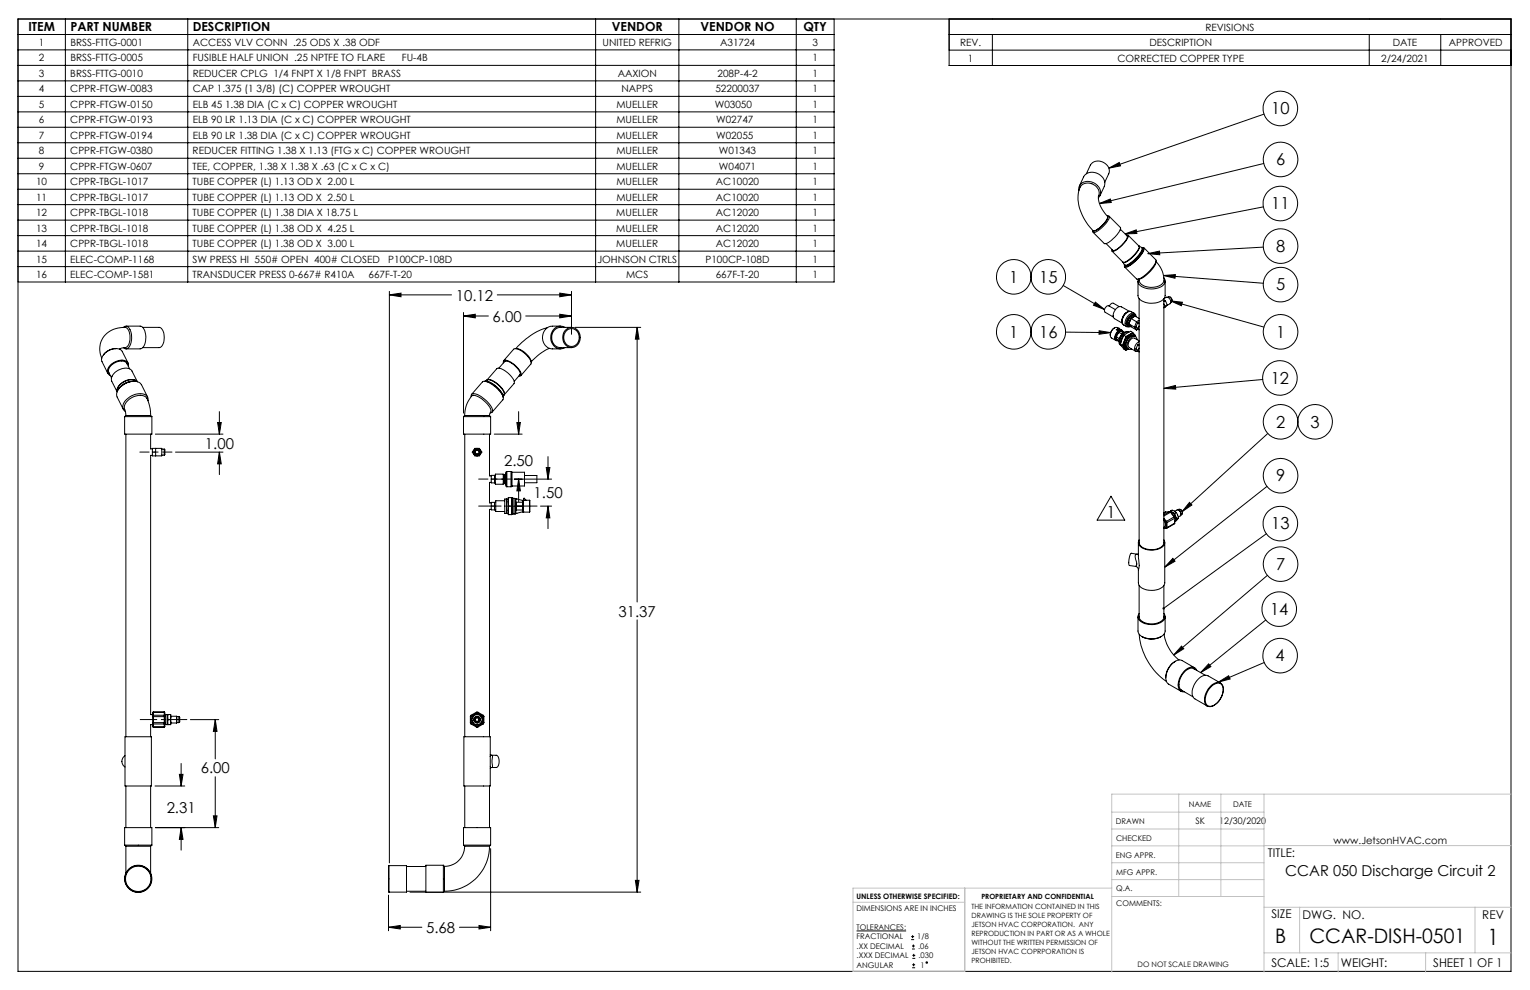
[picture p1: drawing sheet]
<svg xmlns="http://www.w3.org/2000/svg" width="432mm" height="279mm" viewBox="0 0 432 279" stroke-linecap="round" stroke-linejoin="round" font-family="sans-serif">
<g fill="none" stroke="#000" stroke-width=".28">
<path d="M5.1 18.5h230.3M5.1 9.7h230.3M5.1 14.1h230.3M5.1 5.4h421.3v268.7h-421.3zM18.5 5.4v74.2M53 5.4v74.2M168.1 5.4v74.2M191.6 5.4v74.2M224.7 5.4v74.2M235.4 5.4v74.2h-230.3M267.9 9.7h158.5M267.9 14.1h158.5"/>
<path d="M267.9 5.4v13.1h158.5M280.1 9.7v4.4M280.1 14.1v4.4M386.4 9.7v8.8M406.6 9.7v8.8M5.1 22.8h230.3M5.1 27.2h230.3M5.1 31.6h230.3M5.1 35.9h230.3M356.7 32.2l-43.8 15.2M5.1 40.3h230.3M5.1 44.7h230.3"/>
<path d="M5.1 49h230.3M5.1 53.4h230.3M5.1 57.7h230.3M304.5 53.8a2.5 2.5 0 0 1 1.2-2.4 2.5 2.5 0 0 1 2.6 0 2.82 2.82 0 0 1 1.9 4.2l-.2 .2M304.6 52.5l1.2-2.6a3.3 3.3 0 0 1 5.8 1l.1 1.5-1.3 2.8M306.6 49l1.1-2.4a2.94 2.94 0 0 1 3.6-.8 2.94 2.94 0 0 1 1.6 3.2l-1.1 2.4M310.1 55.2a2.96 2.96 0 0 0-1.7-3.2 2.96 2.96 0 0 0-3.6 .8 11.1 11.1 0 0 0 2.3 10.7l1.4 1.6M310.1 55.2a8 8 0 0 0 2.5 6.1 7.2 7.2 0 0 1-4 3.9l-.1-.1M310.3 57.4l3.1-1.2 .2 .9zM312.9 47.4l3-1.5 .3 .9zM356.6 58.4l-39.1 7.6M356.7 46.1l-46.4 11.3"/>
<path d="M5.1 62.1h230.3M5.1 66.5h230.3M5.1 70.9h230.3M5.1 75.2h230.3M312.2 68.8l1.9 1.9M312.5 61h.3a.37 .37 0 0 1 .4 .2 .37 .37 0 0 1-.2 .4 8.8 8.8 0 0 1-4.3 4.1l-.2-.2-.1-.5M312.6 61.1a4.4 4.4 0 0 1-2.1 3.1 2.16 2.16 0 0 1-2 .9M313 61l3.2 3.2a5.3 5.3 0 0 1-2.6 3.7 2.17 2.17 0 0 1-2 .8l-3.1-3.1M313.8 70.9l3.1 3.1M316.2 64.7l2 1.9M316.9 74h.1M316.9 74l.4 .8"/>
<path d="M317.3 74.8l.1 .1M317.3 74.8h.1M317.4 74.9l.3 .3M317.5 66l3.2-1.1 .2 1zM317.9 66.4l.4-.1a2.9 2.9 0 0 1-1.3 2.6l-.7 .7a2.72 2.72 0 0 1-2.5 1.2v-.4M318.1 66.6a1.37 1.37 0 0 1-.6 1.6l-1.5 1.5a2.06 2.06 0 0 1-2 .9M318.3 66.4l3.2 3.1M321.2 79.3v4.1a2.77 2.77 0 0 0 2.8 2.1 4.3 4.3 0 0 0 4.8-1.7v-4.5M321.5 69.5a4.4 4.4 0 0 1-2.1 3.2l-.4 .3a2.45 2.45 0 0 1-2.1 1M321.5 69.5h.1M321.5 69.5a1.27 1.27 0 0 1-.5 1.5l-1.9 2.1a2.42 2.42 0 0 1-2.2 .9M321.5 69.5l.7 .3a2.59 2.59 0 0 1-1.2 2.6l-1.3 1.4a2.67 2.67 0 0 1-2.3 1h-.1"/>
<path d="M322.2 69.9l.2 .1M322.3 69.9a.53 .53 0 0 1 .7 .2 .53 .53 0 0 1-.3 .7 10 10 0 0 1-5.1 4.7l-.2-.2v-.4M322.4 70a1.69 1.69 0 0 1-.7 1.8l-2 2a2.8 2.8 0 0 1-2.3 1.1M322.4 70l.3 .2M322.5 70.1a1.51 1.51 0 0 1-.6 1.9l-1.6 1.7a4.1 4.1 0 0 1-2.6 1.5l-.1-.1M322.8 69.9l3.4 3.4a2.91 2.91 0 0 1-1.3 2.7l-1.5 1.4a3.2 3.2 0 0 1-2.6 1.3l-3.4-3.3M324 71.6l3.2-.7 .1 1zM326.3 73.8a6.8 6.8 0 0 1 2.1 5.8 4.6 4.6 0 0 1-6.7 .1l-.2-.6M326.3 73.6a6.5 6.5 0 0 1-3 4.2l-1.4 .9-.8 .1M328.4 77.8l3.3-.3-.1 1zM328.4 77.8l28.2 2.1M328.5 78.4a1.8 1.8 0 0 1-1.5 2.8 4.9 4.9 0 0 1-5.8-1.4l.1-1 .2 .3"/>
<path d="M356.6 69.7l-32.6 1.9M32.6 98.4h.2M32.7 98.4a4.3 4.3 0 0 0-3.5 1.8M33.9 98.6l.3-.3a2.23 2.23 0 0 0 2.3-1.5 4.2 4.2 0 0 0-.9-4.3 6.2 6.2 0 0 0-7.1 8.1l.2 .5M34.9 92.4a1.07 1.07 0 0 1 1.1-.3 1.07 1.07 0 0 1 .7 .9 4.9 4.9 0 0 1-.7 5.4l-.5 .1-.6-.4M35.6 92h3.9a3 3 0 0 1 1.6 3.6 2.57 2.57 0 0 1-1.6 2.9h-3.9M40.3 92.4h4.6a3.1 3.1 0 0 1 1.4 3.7 1.96 1.96 0 0 1-1.4 2h-4.6M109.9 82.2v161.3M109.9 83.2h17.5M109.9 83.2l3.3-.5v1zM130.8 89.2l3.3-.5v1zM130.8 88.2v28.4"/>
<path d="M130.8 89.2h7M140.3 83.2h21M145 98.6a2.95 2.95 0 0 1 2.9 1l1.5 1.6 .5 1.2-2.9 3.6M145 98.5l-2.9 3.3M145.5 98.4a5.3 5.3 0 0 1 4.4 3.9M148.4 89.2h12.9M154.4 92.5a18.6 18.6 0 0 0-8.8 5.9M155 98.3l-2.5 1.5-2.6 2.3M155.9 92.1a3.3 3.3 0 0 0-2.7 2.1 3.3 3.3 0 0 0 .8 3.4l.6 .5 1 .4h2.6M155.9 92h2.3M157.9 92.4h3.4M157.9 98.1h3.4"/>
<path d="M158 88.7l3.3 .5-3.3 .5zM158 82.7l3.3 .5-3.3 .5zM158.4 92.4a2.86 2.86 0 0 0-2.7 2.9 2.86 2.86 0 0 0 2.7 2.8M159.4 92.4a2.91 2.91 0 0 0-3.2 .5 2.91 2.91 0 0 0-.7 3.2 2.71 2.71 0 0 0 3.9 2M159.5 93.2a2.5 2.5 0 0 1 3.1-.4 2.5 2.5 0 0 1 1.1 2.9 2.5 2.5 0 0 1-2.9 2.4 2.5 2.5 0 0 1-1.9-3.3l.2-.9zM160 93.2a2.27 2.27 0 0 1 2.8 .2 2.27 2.27 0 0 1 .5 2.7 2.15 2.15 0 0 1-2.4 1.6 2.15 2.15 0 0 1-1.8-2.2l.2-1.3zM161.3 82.2v12.1M162.3 92.4h18.5M179.8 92.4v77.5M179.8 92.4l.5 3.3h-1zM300.1 80.6l11.6 6.7M300.7 93.7l12.8 .2"/>
<path d="M309.1 85.3l2.6 2-3.1-1.2zM310.2 93.3l3.3 .6-3.3 .4zM313.1 86.4l.4-.6 .6-.3 1.8 1M314.5 92.6a2.39 2.39 0 0 0-1.2 2M314.7 95.3l1.1 1M314.7 95.3l1.1 1.1M314.8 87.4l-1.9-1.1a1.2 1.2 0 0 0-1 1.8l2.3 1.4M315.2 93.8a.94 .94 0 0 1 .8-.7 .94 .94 0 0 1 .9 .6 .85 .85 0 0 0-.8-.5 .85 .85 0 0 0-.8 .6 1.34 1.34 0 0 0 0 2.3h.2a.98 .98 0 0 1-1-.6 .98 .98 0 0 1 .3-1.1zM315.5 92.9l-.5 .2 .5 .2M315.5 92.9v.4M315.7 92.6a1.66 1.66 0 0 0-2.3 1.7l.1 1 1.5 .8M315.8 93.4l1.5 .4a3.1 3.1 0 0 0-1.5 2.3"/>
<path d="M315.8 93.4v.3l-1.1 1.6M315.8 92.7l-.4 .1M315.8 92.7l.8 .5M315.8 92.7v.4l-.3 .2M315.8 92.7l-.3 .2M315.9 93.9l-.5 .5-.3 .7 .8 .5M315.9 93.4h-.1M315.9 93.8l.8 .5M316.2 97.2l1 1.3 .5 .3M316.2 97.2l.6 .3M316.7 90.4l-.1 .1M316.8 97.5l.5 .7"/>
<path d="M317.1 94.7l-.6 1.2-.2 .9M317.2 94.6l-1 2.6M317.2 94.6l.5 .4M317.3 98.2l.4 .3h.7M317.3 96.2a2.06 2.06 0 0 0 0 2M317.3 96.2l-.5 1.3M317.3 98.2l.4 .6M317.7 95l-.4 1.2M318 88.2a3 3 0 0 0-1.3 2.2M318 92.2h.1M318.1 98.3l.4 .2M318.4 98.5l-.7 .3"/>
<path d="M318.5 93.7a1.82 1.82 0 0 0-2.3 1.3 1.65 1.65 0 0 0 .1 2.4M318.6 87.9a2.76 2.76 0 0 0-1.7 3.6l.2 .2M318.6 87.9l.7 .1M318.6 91.4l1.6 .9M318.6 91.4l.6 .8 1.5 .9M318.6 93.7a2.79 2.79 0 0 0-2.5 3.3l.4 .6M318.7 87.8l-2.2-1.2a2.28 2.28 0 0 0-2.3 2.8l.4 .6 2.2 1.2M318.8 94.4a1.04 1.04 0 0 1 1.5 .1M318.8 94.4l-.9 .8-.6 1M318.8 94.4l-1.1 .6M319.1 92.1l-.5 .2-.6-.1M319.1 90.1l-.4 1"/>
<path d="M319.2 89.9l1.5 .9M319.2 89.9l-.6 1.5M319.2 89.9l1.2-.7 1.1 .7M319.3 88a2.58 2.58 0 0 0-2.5 3.3l1.2 .9M319.3 88l.8 .4M319.7 93.8l-.6-.3-1.9 1.1M319.7 93.8l-.9 .6M319.7 93.8l.6 .7M319.8 89.5l-.4 .3M320.1 94.8a1.74 1.74 0 0 0-2.5 1.2 1.56 1.56 0 0 0 .5 2.3M320.1 94.8a2.47 2.47 0 0 0-2.3 3.3l.3 .2M320.1 94.8l.4 .2"/>
<path d="M320.1 89.4a1.47 1.47 0 0 0-1.5 .7 1.47 1.47 0 0 0 .1 1.6l.1 .1M320.2 92.3l.5 .8M320.3 94.5l.1 .5M320.3 94.5l.2 .5M320.3 89.3a1.25 1.25 0 0 0-2 .9 .98 .98 0 0 0-.3 1 .98 .98 0 0 0 .9 .7M320.5 89.3a.85 .85 0 0 0-.6-.6 .85 .85 0 0 0-.9 .3 2.24 2.24 0 0 0-.7 3.1l.8-.1M320.6 92.3l.9 .8M320.6 92.3l.6 .4M320.6 98.5l.6 .4M320.6 98.5l.9 .8M320.6 89.4a1.07 1.07 0 0 0-.8-1.1 1.07 1.07 0 0 0-1.2 .6 2.33 2.33 0 0 0-.6 3.3M320.7 98.7h.1"/>
<path d="M320.7 90.8l-.5 1.5M320.9 95.8a.9 .9 0 0 0-.6-.9 .9 .9 0 0 0-1 .3 2.51 2.51 0 0 0-1 3.3l.4 .1 .7-.1M321.1 91.1l-.5 1.2M321.1 91.1l.4 .3M321.1 97.4l-.5 1.1M321.1 97.4l.4 .2M321.2 92.9l-.5 .2M321.2 92.7l.3 .3M321.2 98.9l.3 .3M321.5 96.2l-1.3-.7a1.75 1.75 0 0 0-1.5 2.6l1.8 1M321.5 96.4a1.9 1.9 0 0 0-1 2.7h.6M321.5 84.3v68.9"/>
<path d="M321.5 90.4l-.8 .4M321.5 92l-.3 .7M321.5 90.9l-.4 .2M321.5 98.2l-.3 .7M321.5 97.1l-.4 .3M328.5 85.8l.3 .6M328.5 84.7l.4 .2M328.8 86.4l-.3 .3M328.9 84.9l-.4 .3M328.9 84.9l.5 1.2M329.2 86.3l1-.6a1.22 1.22 0 0 0-1-1.8l-.7 .4v68.9M329.4 86.1l-.6 .3"/>
<path d="M329.4 86.1l-.9 .8M329.6 83.9a.84 .84 0 0 1 1 .4 .84 .84 0 0 1-.2 1M330.2 83.8l.5 .5 .1 .6M330.4 84.9l3.3 .4-.3 1zM330.4 84.9l26.3 7.4M30.7 105.1l.8 1.5M33.1 110.6a3.9 3.9 0 0 1 5.5-3l.2 .1-1.5-3a2.92 2.92 0 0 0-4.1-.1 2.64 2.64 0 0 0-1.7 3l1.6 3M35.2 117.6v4.9h7.7v-4.9M35.2 117.6h7.7M35.5 117.3l-.1-1.1a2.58 2.58 0 0 1 1.1-3.6 4 4 0 0 1 4.9-.3 10.7 10.7 0 0 1 1.1 5M35.5 117.3h7M35.5 117.3l-.3 .3"/>
<path d="M35.8 102.5l.8 1.6M35.9 102.8a2.5 2.5 0 0 0-3.7-.3 2.26 2.26 0 0 0-1.4 2.8M36.2 102.5l-1.7-3.3a2.85 2.85 0 0 0-3.9-.2l-1.1 .8a2.05 2.05 0 0 0-.7 2.3l1.6 3.2M36.2 103.4a1.61 1.61 0 0 0-2.2-1.7 3.8 3.8 0 0 0-3.7 3.4l.8 .9M36.9 107.7l-1.1 .3-1.7 1.1M38.1 107.6a4.9 4.9 0 0 0-4.8 2.4M38.7 107.7a3.8 3.8 0 0 0-5.3 1.3l-.3 .7v.8M41.7 112.1l-1.8-3.5a3.4 3.4 0 0 0-4.4-.4 3.4 3.4 0 0 0-2.4 3.8l1.7 3.5M41.8 113.1a1.83 1.83 0 0 0-2.2-2 5.1 5.1 0 0 0-5 3.6l.1 .7 .6 .7M42.5 117.3l.4 .3M61.4 119.2h1l-.5 3.3zM61.9 116.2v6.3"/>
<path d="M130.8 117.6v4.9h7.7v-4.9M130.8 117.6h7.7M131.1 117.3a7.8 7.8 0 0 1 2.3-5.7 6.5 6.5 0 0 1 5.2 4.2l-.5 1.5M131.1 117.3h7M131.1 117.3l-.3 .3M133 111.9a.75 .75 0 0 1 .4-.8 .75 .75 0 0 1 .9 .1 7.7 7.7 0 0 1 4.7 4.7l-.2 .5-.4 .1M133 111.9h.1M133.1 111.3l3-3.5a2.94 2.94 0 0 1 3.1 1l.4 .3a4.4 4.4 0 0 1 2.4 3.7l-3.1 3.5M136.8 107.6a6.4 6.4 0 0 1 5.1 3.7l.1 .8 .3-.7M137 107.6a7.1 7.1 0 0 1 5 4.3M137.4 107.2l2.8-3.1a2.45 2.45 0 0 1 2.6 .8l.4 .3a3.6 3.6 0 0 1 1.9 3.1l-2.8 3.1M137.4 107.2a5.5 5.5 0 0 1 4.5 2.9l.3 .6 .1 .7"/>
<path d="M137.4 107.2a4 4 0 0 1 3.7 1.8 2.48 2.48 0 0 1 1.2 2.4M137.4 107.2l-.6 .4M138.1 117.3l.4 .3M142.1 102.4a.66 .66 0 0 1 .3-.7 .66 .66 0 0 1 .8 0l.3 .2a6.3 6.3 0 0 1 3.6 3.9l-.2 .3-.5 .1M142.3 102.1a1.15 1.15 0 0 1 1.7 .2l1.4 1a2.38 2.38 0 0 1 1.3 2.6M142.5 102l-1.7 1.9M145.9 119.2h1l-.5 3.3zM146.4 116.2v6.3M146.8 105.7l-1.7 1.9M328.5 109.6l3.2-.8 .1 1zM356.4 107.1l-27.9 2.5M35.5 122.5v85.4"/>
<path d="M42.5 122.5v4.2h.5M43 126.5h2.6v2.2h-2.6zM43 127.6h.9M43 128.5h-.5v73.2h.6M43.9 122.5h19M43.9 126.5v2.2M45.6 128.4h.8M45.6 126.8h.8M46.4 126.8v1.6M46.4 126.8l.1 .1v1.4l-.1 .1M49.5 127.6h13.4M61.9 127.6l.5 3.3h-1z"/>
<path d="M61.9 127.6v6.3M131.2 122.5v85.4M134 126.5h1.3l.7 1.1-.7 1.1h-1.3l-.7-1.1zM138.1 122.5v11.8h.5M138.6 135.2h1M138.6 136.1h-.5v5.8h.5M139.5 122.5h7.9M139.6 134.2v2.1M139.8 135.2h2.2M139.8 134.2h-1.2v2.1h1.2M139.8 133.8h2.2v2.9h-2.2zM142 134h.3"/>
<path d="M142 136.4h.3M142.3 134v2.4M142.3 136.4l.4 .2M142.7 136.6l.1 .2M142.7 133.8v2.8M142.7 133.8l-.4 .2M142.8 133.6l-.1 .2M143.1 133.1l-.3 .1v4l.3 .2M143.1 133.1v4.3M143.1 137.4h1.1M143.1 133.1h1.1M144.2 133.1h.2"/>
<path d="M144.2 133.1v4.3M144.4 137.3l-.2 .1M144.4 133.1v4.2M144.4 133.1l.1 .1M144.5 133.2l-.1 4.1M144.5 133.3h3.5v3.9h-3.5M145.1 135.2h10.6M146.4 135.2l.5 3.3h-1zM146.4 135.2v6.4M148 134.2h3.5v2h-3.5M154.2 131.9h1l-.5 3.3zM154.7 128.9v6.3"/>
<path d="M357.6 137.3l-28.9 22.8M357.8 122.3l-24.2 22.1M138.6 142.8h1M138.6 143.8h-.5v64.1M139.6 141.8v2.1M139.9 141.8h-1.3v2.1h1.3M142.5 141.3h-2.6v3.1h2.6M143 140.8v4.1M143.4 141.6v2.4M143.4 144v1.2h.9M143.4 140.8h-.9v4.1h.9M143.4 141.6l.1 1.2"/>
<path d="M143.4 144l.1 1.2M143.5 142.8h.8M143.5 140.4l-.1 1.2M143.5 142.8l-.1 1.2M144.3 140.4v2.4M144.3 142.8v2.4M144.5 140.5v4.6M144.5 145.1l-.2 .1M144.5 140.5l-1.1-.1v1.2M144.5 140.5l.1 .1M144.6 145.1h.1M144.6 140.6h.1"/>
<path d="M144.6 140.6v4.5M144.6 145.1h-.1M144.7 140.6h.4v4.5M144.7 140.6v4.5M145.1 140.7h.4M145.5 140.7l.1 .1M145.5 140.7v4.3M145.5 145l-.8 .1M145.6 144.9l-.1 .1M145.6 142.9v2M145.6 140.8v2M145.6 140.8h.1"/>
<path d="M145.6 144.9h.1M145.6 142.8h2M145.6 140.8l2 .5M145.6 142.8v.1M145.6 142.9h2M145.7 142.9v1h1.8M147.5 142.9v1M147.5 141.7v1.1M147.5 141.7h-1.8v1.1M147.6 144.4l.1 .1M147.6 142.9v1.5M147.6 141.3v1.5"/>
<path d="M147.6 141.3h.1M147.6 144.4h.1M147.6 144.4l-2 .5M147.6 142.8v.1M147.7 141.2l-.1 .1M147.7 141.2v3.3M147.7 144.5h1.7M147.7 141.2h1.7M147.8 141.2v-.6l.6 .6M149.4 141.2v3.3M152.5 142.8h3.2M154.7 142.8l.5 3.4h-1z"/>
<path d="M154.7 142.8v6.4M313.5 140.1l3.9 6.7h-7.8zM321 156.4l-1.7-.3a4.4 4.4 0 0 0-.6 3.5l1.7 .2a1.03 1.03 0 0 1 .9 1M321 156.4l-.5 .2v1.3a1.37 1.37 0 0 1-.1 1.9M321.3 156.3l-.3 .1M321.3 153.1v4.5a5.4 5.4 0 0 1 0 3.2M321.5 152.4a1.73 1.73 0 0 0 1.4 2.5 5.3 5.3 0 0 0 5.6-1l.2-.6-.2-.9M321.5 153a2.46 2.46 0 0 0 2.6 2 3.8 3.8 0 0 0 4.4-1.6v-.4M328.5 146.9a1.28 1.28 0 0 1 0 1.9M328.5 144.7l.5-.2zM328.5 146.3l.7 .8M328.5 146.6l.5 .7"/>
<path d="M328.7 153.1v11.4a3.4 3.4 0 0 1-3.9 2.1 3.2 3.2 0 0 1-3.5-2.1v-3.7M329 147.3l.1 .2M329 149h-.5M329 149l.2 .1M329.1 148.9l-.1 .1M329.1 147.5v1.4M329.1 147.5h.3M329.1 148.9h.3M329.2 147.1l.2 .4M329.2 149.1l-.7 .1M329.2 147.1l-.2 .2M329.4 148.9l-.2 .2"/>
<path d="M329.4 147.5v1.4M330 144.4l.3 .2M330 144.4l-1 .1M330 144.4l-1.5 .9M330.3 144.5l.6 .1M330.3 144.5a1.65 1.65 0 0 1 1.2 2.5l.3-.1M330.3 144.6l1.1 1.3M330.3 144.6l-1.8 1M330.4 144.2l.5 .4M330.4 144.2a1.26 1.26 0 0 1 1.6 .4M330.4 144.2l-.2 .2M330.6 144.9l.7 .9"/>
<path d="M330.9 144.6l.9 1.1M330.9 144.6l.6 .3M331 157.6l.6 .8-2.9 1.7zM331.4 145.9l.1 .4M331.4 145.9l-2.2 1.2M331.5 147.6l-2.3 1.5M331.5 144.9l.3 .8M331.5 144.3l.7-.4a1.11 1.11 0 0 1 .9 1.7l-.6 .3M331.5 146.3v1.3M331.5 146.3l-2.1 1.2M331.5 147.6l-2.1 1.3M331.8 145.7l.3 .7"/>
<path d="M331.8 145.7v1.2M332 144.6l.6 1.6M332 144.6l-.5 .3M332.1 146.4l-.3 .5M332.4 143.9a.86 .86 0 0 1 1.1 .3 .86 .86 0 0 1-.2 1.2M332.6 146.2l-1.1 1 .3-.3M332.6 146.2l-.5 .2M332.6 144l.5 .4 .2 .7M333.1 143.8l.5 .5 .1 .6M335.7 141.8l.7 .7-2.8 1.9zM357.4 150.6l-29 21.1M179.8 174.9v76.9"/>
<path d="M321.2 174.1v4a2.97 2.97 0 0 0 3.1 2.2l1.7-.1 1.7-.6M321.5 173.1a1.75 1.75 0 0 0 1.2 2.7 5 5 0 0 0 6.1-1.4v-.6l-.3-.7M321.5 173.9a2.29 2.29 0 0 0 2.3 2.1 4.3 4.3 0 0 0 4.6-1.5l.1-.6M321.5 165.2v9M321.5 179a18 18 0 0 0 7.7 13.3M322.3 179.6a5.3 5.3 0 0 0 5.4 0M328.5 165.2v9M328.5 178.9a11.3 11.3 0 0 0 4.2 7.4M328.8 174.1v4a1.77 1.77 0 0 1-1.1 1.5M357.2 175l-18.4 14.8M357.7 162.4l-26.4 22.5M331.7 186.6a5.5 5.5 0 0 0-2.7 4.7"/>
<path d="M333.3 194.7l3.4 1.9M333.4 182.4l.7 .7-2.8 1.8zM336.8 188.7l3.3 1.9M337.1 188.8a2.22 2.22 0 0 0-2.9 1 4.3 4.3 0 0 0-1.1 4.7l.5 .4M337.1 188.5l-3.4-2.1a2.08 2.08 0 0 0-2.3 .5 5.2 5.2 0 0 0-2 5.8l3.9 2.4M337.7 189.2a1.79 1.79 0 0 0-3.1-.2 5.1 5.1 0 0 0-1.7 5.7l.8 .5h.6M341.1 187.4l.6 .7-2.9 1.7zM341.9 193.7a1.97 1.97 0 0 1 2.9-.4 4.4 4.4 0 0 1-1.4 5.2 1.81 1.81 0 0 1-3 .1 4.8 4.8 0 0 1 1.5-4.9zM343.9 192.5l2.8-1.8 .5 .9zM344.5 192.8l-3.5-2.1a2.74 2.74 0 0 0-3.3 1.4 4.1 4.1 0 0 0-.8 4.9l3.8 2.2a2.8 2.8 0 0 1-.3-3.8 3.7 3.7 0 0 1 3.9-2.7l.7 .7M345 193.4a5 5 0 0 1-3.3 6l-1.1-.2M356.8 187l-12.9 5.5"/>
<path d="M35.3 207.9h7.4v13.9h-7.4zM35.3 213.3a1.87 1.87 0 0 0 0 3.2M43.1 203.9v.2M43.1 202.1v.1M43.1 205h.1M43.1 204.5h-.6v3.4M43.1 205l.2 .2M43.1 203.9h3.4M43.1 202.2h3.4M43.1 202.2v1.7M43.1 204.1v.9M43.1 204.1l.2 .2"/>
<path d="M43.3 201.9v2.4M43.3 200.9v.1M43.3 205.2h3.1M43.3 200.9h3.1M43.3 200.9l-.2 1.2M43.3 201v.9M43.3 204.3v.9M43.3 204.3h3.1M43.3 201.9h3.1M43.3 201.9l-.2 .2M43.3 201h3.1M43.3 201l-.2 .2"/>
<path d="M46.4 201.9v2.4M46.4 205.2h.1M46.4 200.9v.1M46.4 200.9l.1 .3M46.4 201v.9M46.4 204.3v.9M46.4 201.9l.1 .2M46.4 201l.1 .2M46.5 203.9v.2M46.5 202.1v.1M46.5 204.1l-.1 1.1M46.5 204.5h.3"/>
<path d="M46.5 201.2v.9M46.5 202.2v1.7M46.5 204.1l-.1 .2M46.8 201.7v2.8M46.8 201.7h.5M46.8 204.5h.5M46.8 201.7h-.3M47.3 202.4l.1 .7M47.3 203.8l.1 .7M47.3 202.4v1.4M47.3 204.5h.1M47.3 203.8v.7"/>
<path d="M47.3 201.6h.1M47.3 201.6v.8M47.4 201.6l-.1 .8M47.4 203.1l-.1 .7M47.4 203.1h.6M47.4 201.6h.6M47.4 204.5h.6M48 201.6l.2 .8M48 203.1l.2 .7M48.2 202.4l-.2 .7M48.2 203.8l-.2 .7M48.2 202.4v1.4"/>
<path d="M48.2 202.1h1.6M48.2 204h1.6M49.8 202.1v1.9M49.8 202.1l.1 .1M49.9 202.2v1.7M49.9 203.9l-.1 .1M49.9 203.9h.6M49.9 202.2h.6M50.5 202.2v1.7M50.5 202.2l.2 .3v1.2l-.2 .2M50.6 218.5h1l-.5 3.3zM51.1 215.5v6.3"/>
<path d="M53.7 203.1h8M60.7 203.1l.5 3.3h-1zM60.7 203.1v11.1M60.7 219.2v14.4M130.9 207.9h7.5v13.9h-7.5zM132.8 203.9l.2 .4M132.8 203.9h.2M132.8 202.2v1.7M132.8 202.2h.2M133 201.9l-.2 .3M133 203.9l.1 .2M133 202.2v1.7"/>
<path d="M133 204.3l1.4 .9M133 201.9l.1 .2M133.1 202.1l-.1 .1M133.1 204.1l1.4 .9M133.1 204.1l-.1 .2M133.4 203.8a1.29 1.29 0 0 0 1.3 .7M133.4 202.4l-.2 .7 .2 .7M133.4 202.4a.8 .8 0 0 0 0 1.4M133.4 203.8a.81 .81 0 0 0 1.3 .7M134.4 205.2h.5M134.4 201h.5M134.4 201l-1.4 .9"/>
<path d="M134.4 201l.1 .2M134.5 201.2h.2M134.5 205h.2M134.5 201.2l-1.4 .9M134.5 205l-.1 .2M134.7 201.6a.81 .81 0 0 0-1.3 .8M134.7 201.6l-.8 .3-.5 .5M134.7 201.6l.7 .3 .5 .5M134.7 201.6a.83 .83 0 0 1 1.2 .8M134.7 201.2l1.5 .9M134.7 205l.2 .2M134.9 201l1.4 .9"/>
<path d="M134.9 201l-.2 .2M135.9 203.8l-.5 .5-.7 .2M135.9 202.4l.2 .5-.2 .9M135.9 202.4a.84 .84 0 0 1 0 1.4M135.9 203.8a.83 .83 0 0 1-1.2 .7M136.2 202.1l.1 .1M136.2 204.1l-1.5 .9M136.2 204.1l.1 .2M136.3 203.9l-.1 .2M136.3 203.9h.3M136.3 202.2v1.7M136.3 202.2h.3"/>
<path d="M136.3 201.9l.3 .3M136.3 204.3l-1.4 .9M136.3 201.9l-.1 .2M136.6 203.9l-.3 .4M136.6 202.2v1.7M138.4 212.9l.3 .2M138.7 216.6l-.3 .2M138.7 213.1h1.3a2.18 2.18 0 0 1 0 3.5h-1.3M138.7 213.1l.3 .2-.1 1.3 .1 1.8-.3 .2M35.2 238.5l.3 .3M35.2 238.5h7.7M35.2 238.5v-4.9h7.7v4.9"/>
<path d="M35.5 238.8v7.7M35.5 238.8h7M35.5 221.8v11.8M42.5 238.8v7.7M42.5 221.8v11.8M42.9 238.5l-.4 .3M43.7 221.8h8.4M43.9 233.6h17.8M51.1 233.6l.5 3.3h-1zM51.1 233.6v6.3M60.2 230.3h1l-.5 3.3zM130.8 238.5l.3 .3"/>
<path d="M130.8 238.5v-4.9h7.7v4.9M130.8 238.5h7.7M131.1 238.8a5.7 5.7 0 0 1-5.7 5.7M131.1 238.8h7M131.2 221.8v11.8M138.1 238.8a12.7 12.7 0 0 1-12.7 12.7M138.1 221.8v11.8M138.5 238.5l-.4 .3M138.5 239.5v23.2M109.6 252.6v10.1M109.8 244.3v7.5M109.8 244.3h4.9v7.5h-4.9"/>
<path d="M114.7 251.5h5.5M114.7 244.5h5.5M115.7 251.8h65.1M125.1 244.2l.3 .3M125.1 244.2h-4.9v7.6h4.9M125.1 244.2v7.6M125.4 251.5l-.3 .3M125.4 244.5v7M179.3 248.5h1l-.5 3.3zM109.6 261.7l3.4-.5v1zM109.6 261.7h9.5M129.6 261.7h8.9"/>
<path d="M135.2 261.2l3.3 .5-3.3 .5zM241.7 262.7h14M257.1 265.2h.9M257.1 264.3h.9M257.4 267.8h.8M257.4 267h.8M257.4 273.1h.9M257.4 272.3h.9M257.5 270.5h.8M257.5 269.6h.8M257.6 263.9v.9M257.8 266.6v.8"/>
<path d="M257.8 271.9v.8M257.9 269.2v.9"/>
<circle cx="361.3" cy="30.6" r="4.9"/>
<circle cx="361.3" cy="57.4" r="4.9"/>
<circle cx="361.4" cy="45" r="4.9"/>
<circle cx="286.1" cy="78.1" r="4.9"/>
<circle cx="295.8" cy="78.1" r="4.9"/>
<circle cx="361.4" cy="69.5" r="4.9"/>
<circle cx="286.1" cy="93.7" r="4.9"/>
<circle cx="295.8" cy="93.7" r="4.9"/>
<circle cx="361.4" cy="93.7" r="4.9"/>
<circle cx="361.4" cy="80.3" r="4.9"/>
<circle cx="361.2" cy="106.7" r="4.9"/>
<circle cx="361.4" cy="119.1" r="4.9"/>
<circle cx="371.2" cy="119.1" r="4.9"/>
<circle cx="134.6" cy="127.6" r="1.05"/>
<circle cx="134.6" cy="127.6" r=".84"/>
<circle cx="134.6" cy="127.6" r=".68"/>
<circle cx="134.6" cy="127.6" r=".54"/>
<circle cx="361.4" cy="134.3" r="4.9"/>
<circle cx="361.4" cy="147.8" r="4.9"/>
<circle cx="361.4" cy="159.2" r="4.9"/>
<circle cx="361" cy="171.9" r="4.9"/>
<circle cx="361.3" cy="185" r="4.9"/>
<circle cx="134.6" cy="203.1" r=".86"/>
<circle cx="134.6" cy="203.1" r=".61"/>
<circle cx="134.6" cy="203.1" r=".49"/>
<circle cx="134.6" cy="203.1" r=".96"/>
<circle cx="39" cy="248" r="3.8"/>
<circle cx="39" cy="248" r="3.7"/>
<circle cx="39" cy="248" r="3.6"/>
<circle cx="261.6" cy="271.7" r=".21"/>
</g>
<path d="M52.7 203.1h-13.1" fill="none" stroke="#000" stroke-width=".28" stroke-dasharray="15.2 1.3 1.3 1.3" stroke-dashoffset="10.6"/>
<path d="M39.5 127.6h9M135.1 135.2h9.1" fill="none" stroke="#000" stroke-width=".28" stroke-dasharray="15.2 1.3 1.3 1.3" stroke-dashoffset="12.6"/>
<path d="M135.1 142.8h16.5" fill="none" stroke="#000" stroke-width=".28" stroke-dasharray="15.2 1.3 1.3 1.3" stroke-dashoffset="8.9"/>
<g fill="none" stroke="#c0c0c0" stroke-width=".28">
<path d="M313.8 234h42.9M313.8 229.2h42.9M332.7 224.1v28.9M344.6 224.1v28.9M356.7 224.1v50.3M426.4 224.1h-112.6v50.3M426.4 238.7h-112.6M240.7 254.6h31.6M272.3 250.6v23.5h-31.6v-23.5h73.1M313.8 253h42.9M313.8 243.5h42.9M313.8 248.2h42.9"/>
<path d="M356.7 256h69.7M366.8 256v12.9M416.3 256v12.9M356.7 268.9h69.7M377.6 268.9v5.5M402.3 268.9v5.5"/>
</g>
<g fill="#000">
<path d="M312.9 47.4l3-1.5 .3 .9zM310.3 57.4l3.1-1.2 .2 1zM317.5 66l3.2-1.1 .2 1zM324 71.6l3.2-.7 .1 1zM328.4 77.8l3.3-.3-.1 1zM330.4 84.9l3.3 .4-.3 1zM328.5 109.6l3.2-.8 .1 1zM331 157.6l.6 .8-2.9 1.7zM328.2 171.4l-.1 .5 .3-.2-.3 .2a.34 .34 0 0 0 .5 .1 .34 .34 0 0 0 .1-.5 .34 .34 0 0 0-.5-.1zM333.4 182.4l.7 .7-2.8 1.8zM341.1 187.4l.6 .7-2.9 1.7zM343.9 192.5l2.8-1.8 .5 .9zM335.7 141.8l.7 .7-2.8 1.9zM310.2 93.3l3.3 .6-3.3 .4zM309.1 85.3l2.6 2-3.1-1.2z"/>
<path d="M61.4 119.2h1l-.5 3.3zM61.9 127.6l.5 3.3h-1zM50.6 218.5h1l-.5 3.3zM51.1 233.6l.5 3.3h-1zM60.2 230.3h1l-.5 3.3zM60.7 203.1l.5 3.3h-1zM146.4 135.2l.5 3.3h-1zM145.9 119.2h1l-.5 3.3zM154.2 131.9h1l-.5 3.3zM154.7 142.8l.5 3.4h-1zM109.6 261.7l3.4-.5v1zM135.2 261.2l3.3 .5-3.3 .5zM179.3 248.5h1l-.5 3.3zM179.8 92.4l.5 3.3h-1zM158 88.7l3.3 .5-3.3 .5zM130.8 89.2l3.3-.5v1zM158 82.7l3.3 .5-3.3 .5zM109.9 83.2l3.3-.5v1z"/>
</g>
<text font-size="6.3" x="419.8" y="266.7">1</text>
<g font-size="5.6">
<text x="359.9" y="266.2">B</text>
<text x="369.6" y="266.2">CCAR-DISH-0501</text>
</g>
<g font-size="4.7">
<text x="358.8" y="32.2">10</text>
<text x="360.1" y="46.6">6</text>
<text x="358.8" y="59.1">11</text>
<text x="360.1" y="71.1">8</text>
<text x="284.8" y="79.8">1</text>
<text x="293.3" y="79.8">15</text>
<text x="360.1" y="82">5</text>
<text x="284.8" y="95.3">1</text>
<text x="293.3" y="95.3">16</text>
<text x="360.1" y="95.3">1</text>
<text x="358.7" y="108.3">12</text>
<text x="360.1" y="120.7">2</text>
<text x="369.9" y="120.7">3</text>
<text x="360.1" y="135.9">9</text>
<text x="312.3" y="146.1">1</text>
<text x="358.8" y="149.4">13</text>
<text x="360.1" y="160.8">7</text>
<text x="358.5" y="173.5">14</text>
<text x="360" y="186.7">4</text>
</g>
<g font-size="4.2">
<text x="128.6" y="84.8">10.12</text>
<text x="139" y="90.8">6.00</text>
<text x="57.8" y="126.8">1.00</text>
<text x="142.3" y="131.4">2.50</text>
<text x="150.6" y="140.5">1.50</text>
<text x="174.6" y="174">31.37</text>
<text x="56.6" y="218.3">6.00</text>
<text x="47" y="229.5">2.31</text>
<text x="362.7" y="247.2">CCAR 050 Discharge Circuit 2</text>
<text x="120.3" y="263.3">5.68</text>
</g>
<g font-size="3.5">
<text x="8" y="8.8">ITEM</text>
<text x="19.9" y="8.8">PART NUMBER</text>
<text x="54.4" y="8.8">DESCRIPTION</text>
<text x="172.7" y="8.8">VENDOR</text>
<text x="197.7" y="8.8">VENDOR NO</text>
<text x="226.8" y="8.8">QTY</text>
</g>
<g font-size="3.4">
<text x="357.8" y="241.9">TITLE:</text>
<text x="358.8" y="259.2">SIZE</text>
<text x="367.6" y="259.2">DWG. NO.</text>
<text x="418.3" y="259.3">REV</text>
<text x="358.8" y="272.9">SCALE: 1:5</text>
<text x="378.4" y="272.9">WEIGHT:</text>
<text x="404.5" y="272.9">SHEET 1 OF 1</text>
</g>
<g font-size="2.8">
<text x="340.2" y="8.6">REVISIONS</text>
<text x="11" y="17.3">2</text>
<text x="11" y="13">1</text>
<text x="19.9" y="17.3">BRSS-FTTG-0005</text>
<text x="19.9" y="13">BRSS-FTTG-0001</text>
<text x="54.4" y="17.3">FUSIBLE HALF UNION .25 NPTFE TO FLARE</text>
<text x="54.4" y="13">ACCESS VLV CONN .25 ODS X .38 ODF</text>
<text x="113.4" y="17.3">FU-4B</text>
<text x="170.1" y="13">UNITED REFRIG</text>
<text x="203.2" y="13">A31724</text>
<text x="229.3" y="17.3">1</text>
<text x="229.3" y="13">3</text>
<text x="271" y="13">REV.</text>
<text x="273.2" y="17.4">1</text>
<text x="315.4" y="17.4">CORRECTED COPPER TYPE</text>
<text x="324.4" y="13">DESCRIPTION</text>
<text x="389.8" y="17.4">2/24/2021</text>
<text x="393" y="13">DATE</text>
<text x="408.9" y="13">APPROVED</text>
<text x="11" y="21.7">3</text>
<text x="19.8" y="21.7">BRSS-FTTG-0010</text>
<text x="54.4" y="21.7">REDUCER CPLG 1/4 FNPT X 1/8 FNPT BRASS</text>
<text x="174.3" y="21.7">AAXION</text>
<text x="202.5" y="21.7">208P-4-2</text>
<text x="229.3" y="21.7">1</text>
<text x="11" y="26.1">4</text>
<text x="19.8" y="26.1">CPPR-FTGW-0083</text>
<text x="54.4" y="26.1">CAP 1.375 (1 3/8) (C) COPPER WROUGHT</text>
<text x="175.4" y="26.1">NAPPS</text>
<text x="201.9" y="26.1">52200037</text>
<text x="229.3" y="26.1">1</text>
<text x="11" y="34.8">6</text>
<text x="11" y="30.4">5</text>
<text x="19.8" y="34.8">CPPR-FTGW-0193</text>
<text x="19.8" y="30.4">CPPR-FTGW-0150</text>
<text x="54.4" y="34.8">ELB 90 LR 1.13 DIA (C x C) COPPER WROUGHT</text>
<text x="54.4" y="30.4">ELB 45 1.38 DIA (C x C) COPPER WROUGHT</text>
<text x="174" y="34.8">MUELLER</text>
<text x="174" y="30.4">MUELLER</text>
<text x="201.7" y="30.4">W03050</text>
<text x="202.1" y="34.8">W02747</text>
<text x="229.3" y="34.8">1</text>
<text x="229.3" y="30.4">1</text>
<text x="11" y="39.2">7</text>
<text x="19.8" y="39.2">CPPR-FTGW-0194</text>
<text x="54.4" y="39.2">ELB 90 LR 1.38 DIA (C x C) COPPER WROUGHT</text>
<text x="174" y="39.2">MUELLER</text>
<text x="202.1" y="39.2">W02055</text>
<text x="229.3" y="39.2">1</text>
<text x="11" y="47.9">9</text>
<text x="11" y="43.5">8</text>
<text x="19.8" y="47.9">CPPR-FTGW-0607</text>
<text x="19.8" y="43.5">CPPR-FTGW-0380</text>
<text x="54.4" y="47.9">TEE, COPPER, 1.38 X 1.38 X .63 (C x C x C)</text>
<text x="54.4" y="43.5">REDUCER FITTING 1.38 X 1.13 (FTG x C) COPPER WROUGHT</text>
<text x="173.9" y="47.9">MUELLER</text>
<text x="174" y="43.5">MUELLER</text>
<text x="202.9" y="47.9">W04071</text>
<text x="202.9" y="43.5">W01343</text>
<text x="229.3" y="47.9">1</text>
<text x="229.3" y="43.5">1</text>
<text x="10.2" y="52.3">10</text>
<text x="19.8" y="52.3">CPPR-TBGL-1017</text>
<text x="54.4" y="52.3">TUBE COPPER (L) 1.13 OD X 2.00 L</text>
<text x="173.9" y="52.3">MUELLER</text>
<text x="202" y="52.3">AC10020</text>
<text x="229.3" y="52.3">1</text>
<text x="10.2" y="56.6">11</text>
<text x="19.8" y="56.6">CPPR-TBGL-1017</text>
<text x="54.4" y="56.6">TUBE COPPER (L) 1.13 OD X 2.50 L</text>
<text x="173.9" y="56.6">MUELLER</text>
<text x="202" y="56.6">AC10020</text>
<text x="229.3" y="56.6">1</text>
<text x="10.2" y="65.4">13</text>
<text x="10.2" y="61">12</text>
<text x="19.8" y="65.4">CPPR-TBGL-1018</text>
<text x="19.8" y="61">CPPR-TBGL-1018</text>
<text x="54.4" y="65.4">TUBE COPPER (L) 1.38 OD X 4.25 L</text>
<text x="54.4" y="61">TUBE COPPER (L) 1.38 DIA X 18.75 L</text>
<text x="173.9" y="65.4">MUELLER</text>
<text x="173.9" y="61">MUELLER</text>
<text x="202" y="65.4">AC12020</text>
<text x="202" y="61">AC12020</text>
<text x="229.3" y="65.4">1</text>
<text x="229.3" y="61">1</text>
<text x="10.2" y="69.7">14</text>
<text x="19.8" y="69.7">CPPR-TBGL-1018</text>
<text x="54.4" y="69.7">TUBE COPPER (L) 1.38 OD X 3.00 L</text>
<text x="173.9" y="69.7">MUELLER</text>
<text x="202" y="69.7">AC12020</text>
<text x="229.3" y="69.7">1</text>
<text x="10.2" y="74.1">15</text>
<text x="19.8" y="74.1">ELEC-COMP-1168</text>
<text x="54.4" y="74.1">SW PRESS HI 550# OPEN 400# CLOSED</text>
<text x="109.6" y="74.1">P100CP-108D</text>
<text x="168.6" y="74.1">JOHNSON CTRLS</text>
<text x="199.1" y="74.1">P100CP-108D</text>
<text x="229.3" y="74.1">1</text>
<text x="10.2" y="78.5">16</text>
<text x="19.8" y="78.5">ELEC-COMP-1581</text>
<text x="54.4" y="78.5">TRANSDUCER PRESS 0-667# R410A</text>
<text x="104" y="78.5">667F-T-20</text>
<text x="176.7" y="78.5">MCS</text>
<text x="202" y="78.5">667F-T-20</text>
<text x="229.3" y="78.5">1</text>
<text x="376.4" y="238.1">www.JetsonHVAC.com</text>
</g>
<g font-size="2.5">
<text x="337.4" y="232.5">SK</text>
<text x="344.1" y="232.6">12/30/2020</text>
</g>
<g font-size="2.2">
<text x="335.6" y="227.8">NAME</text>
<text x="348" y="227.8">DATE</text>
<text x="314.9" y="232.6">DRAWN</text>
<text x="315" y="237.4">CHECKED</text>
<text x="314.9" y="242.1">ENG APPR.</text>
<text x="315" y="251.6">Q.A.</text>
<text x="315" y="246.8">MFG APPR.</text>
<text x="241.7" y="257.2">DIMENSIONS ARE IN INCHES</text>
<text x="315" y="255.8">COMMENTS:</text>
<text x="241.7" y="262.5">TOLERANCES:</text>
<text x="241.7" y="267.8">.XX DECIMAL</text>
<text x="241.7" y="265.1">FRACTIONAL</text>
<text x="258.9" y="265.1">1/8</text>
<text x="259.1" y="267.8">.06</text>
<text x="241.7" y="273.1">ANGULAR</text>
<text x="241.7" y="270.4">.XXX DECIMAL</text>
<text x="259.2" y="270.4">.030</text>
<text x="259.7" y="273.1">1</text>
</g>
<g font-size="2.1">
<text x="241.7" y="253.6">UNLESS OTHERWISE SPECIFIED:</text>
<text x="321.1" y="272.9">DO NOT SCALE DRAWING</text>
</g>
<g font-size="2">
<text x="274.2" y="256.5">THE INFORMATION CONTAINED IN THIS</text>
<text x="277" y="253.6">PROPRIETARY AND CONFIDENTIAL</text>
<text x="274.2" y="259">DRAWING IS THE SOLE PROPERTY OF</text>
<text x="274.2" y="261.6">JETSON HVAC CORPORATION. ANY</text>
<text x="274.2" y="264.1">REPRODUCTION IN PART OR AS A WHOLE</text>
<text x="274.2" y="266.6">WITHOUT THE WRITTEN PERMISSION OF</text>
<text x="274.2" y="269.1">JETSON HVAC COPRPORATION IS</text>
<text x="274.2" y="271.7">PROHIBITED.</text>
</g>
</svg>
